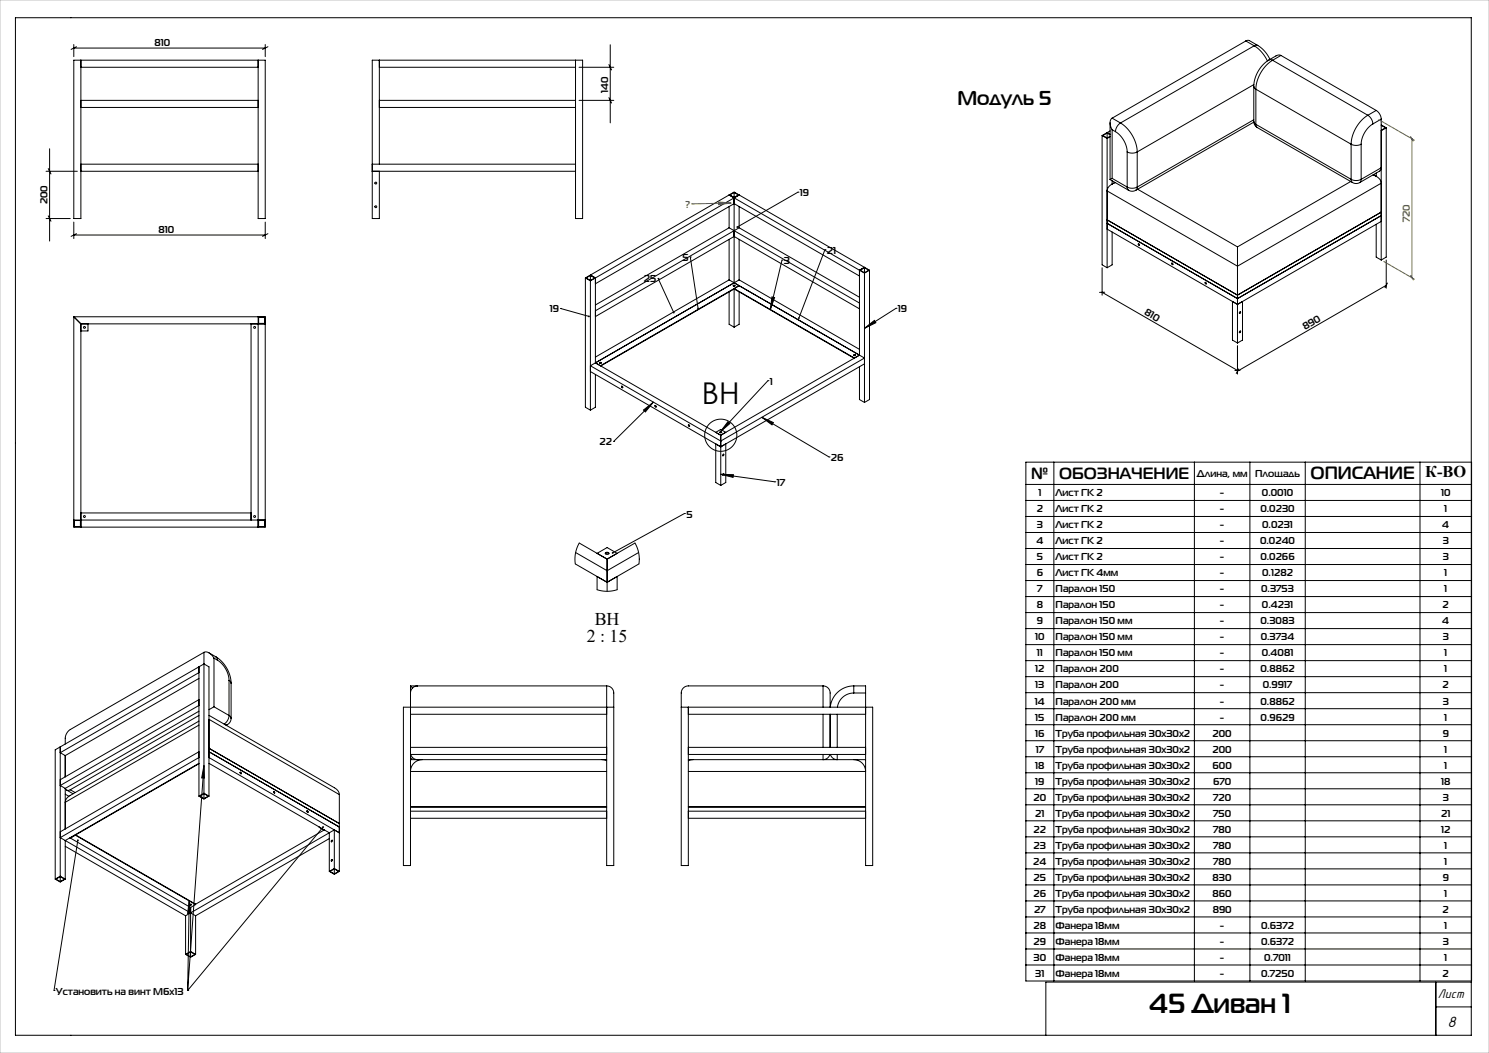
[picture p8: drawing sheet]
<svg xmlns="http://www.w3.org/2000/svg" width="420mm" height="297mm" viewBox="0 0 420 297" stroke-linecap="round" stroke-linejoin="round" font-family="sans-serif">
<g fill="none" stroke="#000" stroke-width=".28">
<path d="M4.4 5h410.6v287h-410.6zM20.8 12.6v3.4M20.8 13.6h54M21.6 13.2l-1.5 .7M22.8 17v44.6h-2v-44.6h54v44.6h-2v-44.6M22.8 19h50M74.8 12.6v3.4M75.6 13.2l-1.5 .7M107 19h55.3M107 17v29.3M162.3 17v44.6h2v-44.6h-59.3v44.6h2v-13.3M163.3 19h9.8"/>
<path d="M171.7 18.2l.8 1.5M172.1 12.6v22.1M351.4 11.6l.9-.2 2.5 1.4M351.4 11.6l2.4 1.3M351.4 11.6l-37.7 21.7M353.8 12.9a10.1 10.1 0 0 1 3.7 4.3M353.8 12.9l-37.7 21.8M354.8 12.8l-1 .1M354.8 12.8l1.9 1.6 1.5 2.3M358 16.9l1 .1M358 16.9a9.3 9.3 0 0 0-4.3 7.4M359 17a10.4 10.4 0 0 0-4.8 8.2"/>
<path d="M359 17l26.8 15.5M361.3 15.6h-1.1l-2.2 1.3M361.3 15.6l-2.3 1.4M361.3 15.6l26.9 15.6M22.8 30.3h50M22.8 28.3h50M107 30.3h55.3M107 28.3h55.3M163.3 28.3h9.8M171.7 27.5l.8 1.6M310.9 38.2v36.5l1.4 .8M310.9 38.2l1.4 .8"/>
<path d="M312.3 37.5v1.4M312.3 39v36.5M312.3 37.4l.8 .5M312.3 37.5l-1.2 .7 1.2 .7M312.3 37.5l.8 .5M313.1 34.6v16M313.1 36.9l-2.2 1.3M313.1 38.6l-.8 .4M313.1 38.5l-.8 .4M313.7 33.3a2.45 2.45 0 0 0 0 3.3M313.7 36.6l.9 .5M313.7 36.6v13.7"/>
<path d="M313.7 33.3l2.4 1.4M314.6 37.1a7.3 7.3 0 0 1 3.3 5.8M316.1 34.7a10.4 10.4 0 0 1 4.7 8.2M316.1 34.7l-1 1-.5 1.4M353.7 34.3a2 2 0 0 0 1 1.7M353.7 24.3l.5 .9M353.7 34.3l.5 .8M353.7 24.3v10M353.7 33.8l-32.9 19M353.7 34.4l-33.3 19.3M353.7 23.9l-32.9 19M354.2 35.1l.5 .9"/>
<path d="M354.2 25.2l26.9 15.5M354.2 25.2v9.9M354.2 35.1l26.9 15.5M354.7 36l26.8 15.5M385.8 32.5a10.4 10.4 0 0 0-4.7 8.2M385.8 32.5l1 1.1 .4 1.4M387.2 35a7.3 7.3 0 0 0-3.3 5.7M388.2 31.2l1 1 .4 1.4M388.2 31.2l-2.4 1.3M389.6 33.6l-2.4 1.4M389.6 33.6v39.7M389.6 35.3l1.2 .7-1.2 .8"/>
<path d="M389.6 35.2l1.4 .8M391 36v36.5l-1.4 .8M391 36l-1.4 .9M13 48.3h8.8M13.6 47.5l.8 1.6M14 42v26M22.8 48.3h50M22.8 46.3h50M105 48.3h57.3M105 46.3h57.3M205.7 55l-39.2 22.6M205.7 55l38.1 22"/>
<path d="M205.7 55l1.4-.8 38.2 22M205.7 58.3v5.9M207.1 54.3v1.4M207.1 55.8v24M207.1 55.8l-39.2 22.6M207.1 54.3l-1.3 .7 1.3 .7M207.1 54.3l1.2 .7-1.2 .7M208.5 55l-1.4 .8M208.5 58.3v5.9M225.1 54.2h.1M225.1 54.2l-17.1 9.8M313.1 50.6l5.3 3.1"/>
<path d="M313.7 50.3l-.6 .3M313.7 50.3l4.2 2.5M313.7 51v.9M314.5 51.4l-.8 .5M314.6 51.5l-1.7 1-.6 1.3 36.8 21.3M317.9 42.9l1.5 .3 1.4-.3M317.9 52.8l1.5 .3 1.4-.3M317.9 52.8l.5 .9M317.9 42.9v9.9M318.4 53.7a2 2 0 0 0 2 0M320.8 52.8l-.4 .9M320.8 42.9v9.9"/>
<path d="M320.9 53.4l28.2 16.2M381 51.2l-31.9 18.4M381.1 40.7l1.4 .3 1.4-.3M381.1 50.6l1.4 .3 1.4-.3M381.1 50.6l.4 .9M381.1 40.7v9.9M381.5 51.5a2 2 0 0 0 2 0M383.9 50.6l5.7-3.3-.4 .9-5.7 3.3M383.9 50.6l-.4 .9M383.9 40.7v9.9M387.3 49.3l1.7 1.1 .6 1.3-40.5 23.4M388.2 48.8v.9l-.8-.4"/>
<path d="M389.6 59.8l-40.5 23.4-36.8-21.2M13 61.6h6.8M13.6 60.9l.8 1.5M20.8 62.6v4.7M20.8 66.3h54M21.6 65.9l-1.5 .8M74.8 62.6v4.7M75.6 65.9l-1.5 .8M165.1 78.4v36.5l1.4 .8M165.1 78.4l1.4 .8M166.5 77.6l1.4 .8M166.5 77.7v1.4"/>
<path d="M166.5 79.2v36.5M166.5 77.7l-1.2 .7 1.2 .7M166.5 77.7l1.3 .7-1.3 .7M166.5 77.6l-1.4 .8M167.9 78.4v23.9M167.9 78.4l-1.4 .8M185.6 78.5h.1M185.6 78.5l4.4 9.6M194.7 72.5h.1M194.7 72.5l2.2 14.5M205.7 78.9l38.1 22.1-40.5 23.4-36.8-21.2 1.4-.9M205.7 64.2l-37.8 21.8"/>
<path d="M205.7 64.2l1.4 .9M205.7 78.9l-37.8 21.8M205.7 67.5v11.4M207.1 65.1l-39.2 22.6M207.1 65.1l35.3 20.4M208.5 78.9l-40.6 23.4M208.5 67.5v11.4M208.5 78.9l33.9 19.6M208.5 64.2l33.9 19.6M208.5 64.2l-1.4 .9M220.6 73.4h.1M220.6 73.4l-3.3 13.9"/>
<path d="M232.7 70.4h.1M232.7 70.4l-7.4 19.3M242.4 77.9l-35.3-20.5-39.2 22.6M243.8 75.5l1.3 .7-1.3 .7M243.8 75.5v1.4M243.8 77v36.5M243.8 75.4l-1.4 .8v24l-39.1 22.6M243.8 75.5l-1.2 .7 1.2 .7M245.3 76.2v36.5l-1.5 .8M245.3 76.2l-1.5 .8M310.9 75.5v7.8M312.3 64.6l36.8 21.3"/>
<path d="M313.7 65.4v9.3l-1.4 .8M321.2 68.7l.2 .5M330.6 74.2l.2 .4M340 79.6l.3 .5M349.1 69.6v5.5M349.1 75.1v21.6M388.2 63.3v9.2l1.4 .8M389.6 60.8l-40.5 23.4-36.8-21.2M389.6 62.5l-40.5 23.4M391 73.3v8M391.4 79.8l-.7 1.3M20.8 89.3h54v59.4h-54z"/>
<path d="M20.8 89.3l2 2M22.8 91.3v57.4M22.8 91.3h52M24.8 91.3v2h-2M70.8 91.3v55.4M72.8 89.3v59.4M72.9 89.5h1.8v1.7h-1.8zM158.1 87h.1M158.1 87l8 2.2M205.7 82.3v9.2l1.4 .8M206.8 80.6h.5M207.1 80.5v.2"/>
<path d="M207.1 92.3v-10.9l33.9 19.6M208.5 80.6l-39.1 22.6M208.5 82.3v9.2l-1.4 .8M217.7 83.7l.8 .2-1.2 3.4zM242.4 87.1l-35.3-20.4-39.2 22.6M243.8 92.6l2.8-2.2 .5 .6zM252.7 87h.1M252.7 87l-8.9 5.6M310.9 82.4l38.2 22.1M311.6 82.4l-1.5 .1M349.1 97.6v7.9M349.1 85.9l1.4-.9v10.9l-1.4 .8"/>
<path d="M349.1 85.9l-1.5-.9v10.9l1.5 .8M349.8 87.9l-.2 .5M349.8 93.4l-.2 .4M391 80.5l-41.9 24.2M166.5 104.8l36.8 21.2M167.9 102.3l35.4 20.5M167.9 105.6v9.3l-1.4 .8M169.1 102.4h.5M175.4 108.9l.3 .4M181.5 115.7l2.8-2.3-2.3 2.8zM184.3 113.4l-11.2 11.1M184.8 114.4l.3 .4"/>
<path d="M194.3 119.8l.2 .4M205.3 118.9l.6 .6-2.7 2.3zM214.9 117.7l3.2 1.5-.3 .6zM214.9 117.7l18.9 11.2M216.6 107.4h.1M216.6 107.4l-13.4 14.4M240.9 101l-33.8-19.5-37.6 21.7M241.2 100.2h-.4M241.2 100.2h.1M242.4 103.4v9.3l1.4 .8M243.8 102.6l-40.5 23.4M349.4 104.1l-.7 1.2"/>
<path d="M349.8 104.5h-1.5M173.1 124.5h.1M201.9 125.2v10.9l1.4 .8M201.9 121.9l1.4-.8 1.4 .8-1.4 .9M203.1 122h.5M203.3 133.8l3.6 .1-.1 .7zM203.3 126l1.4-.8v10.9l-1.4 .8M203.3 122.8v14.1M203.3 133.8l15.2 2.1M204.1 128.1l-.3 .4M204.1 133.5l-.3 .5M218.5 135.9h.1"/>
<path d="M233.8 128.9h.1M289.4 130.4h125.7v146.3h-125.7zM289.4 136.6h125.7M297.3 130.4v146.3M336.9 130.4v146.3M352.6 130.4v146.3M368.2 130.4v146.3M400.5 130.4v146.3M20.8 146.7h54M20.9 146.8h1.8v1.7h-1.8zM22.8 144.7h48M72.9 146.8h1.8v1.7h-1.8z"/>
<path d="M162.4 155.8l8.8 5.2 8.9-5.2M163.4 153.2l7.8 4.5 7.9-4.5 1.1 2.8v3.1l-9 5.1-8.9-5.1v-3.1zM168.4 156.1l2.8-1.7 2.9 1.7M170.7 156.2l.6-.2 .4 .2M170.8 155.9h.1a.42 .42 0 0 1 .6-.2 .42 .42 0 0 1 .1 .6 .48 .48 0 0 1-.6 .1 .48 .48 0 0 1-.2-.5zM171.2 157.7v9.1M193.1 144.8h.1M193.1 144.8l-20.3 11.2M289.4 141.2h125.7M289.4 145.7h125.7M289.4 150.2h125.7M289.4 154.7h125.7"/>
<path d="M289.4 159.2h125.7M168.4 162.6v3.7l2.8 .5 2.9-.5v-3.7M289.4 163.7h125.7M289.4 168.3h125.7M289.4 172.8h125.7M289.4 177.3h125.7M56.1 188.1l1.4-.8 1.4 .8v36.5M56.1 199l-39.1 22.6 1.5 .8M56.1 197.3l-39.1 22.6M56.1 188.1v36.5M56.1 189.7l-39.1 22.6 1.4 .8M56.1 191.3l-37.7 21.8"/>
<path d="M56.1 188.1l-40.5 23.4v36.5M57.5 184a2.45 2.45 0 0 1 2.9 1.6M57.5 184l-37.8 21.9-.8 .7-.4 .8-.1 2.5M57.5 184v39.7M58.9 184.1l2 1.2M60.4 199.3l-1.5 .9M60.4 199.3l4.2 2.5M60.4 185.6v13.7M60.4 185.6l.9 .6M60.9 185.3a9.3 9.3 0 0 1 4.3 7.4M60.9 185.3l.4 .9M61.3 186.2a7.3 7.3 0 0 1 3.3 5.7"/>
<path d="M64.6 191.9l.6 .8M64.6 191.9v9.9M65.2 192.7v9.9M115.8 193.5l.6 .5M115.8 193.5h55.3M115.8 193.5v50.6h-2v-44.6h59.3M117.8 193.5l-.9 .2-.5 .3-.4 .6-.2 .9M171.1 193.5a2 2 0 0 1 2 2v48.6h-2zM232.2 193.5a2 2 0 0 1 2 2v4a6.7 6.7 0 0 1 6.6-6M232.2 193.5h-38l-.9 .2-.7 .5-.4 1.3v48.6h2v-44.6M232.2 193.5v6M240.8 193.5v2"/>
<path d="M240.8 193.5h3.4v2M240.8 195.5a4.7 4.7 0 0 0-4.6 4M240.8 195.5h3.4M244.2 195.5v48.6h2v-44.6h-54M289.4 181.8h125.7M289.4 186.3h125.7M289.4 190.9h125.7M289.4 195.4h125.7M289.4 199.9h125.7M17 210.7v36.4M18.4 213.1v6M56.1 203.4l-36.3 21-1 .8-.4 1.1 37.7-21.8"/>
<path d="M56.1 201.8l-36.3 21M56.1 200.6l-37.7 21.8v11.4M56.1 215.3l-37.7 21.8v10.9M56.1 213.7l-39.1 22.6 38.2 22M56.1 215.4l-36.3 21M56.1 212l-39.1 22.6M57.5 215.9l.2 3.6-.8-.1zM57.5 215.9l-4.6 63.5M58.9 201.8l35.4 20.4 1 .8 .4 1.1M58.9 211.1l36.8 21.2M58.9 212l36.8 21.3M58.9 213.7l36.8 21.2"/>
<path d="M58.9 202.9l36.8 21.2M58.9 215.3l34 19.6M64.2 204.3l-.7 .1M64.2 204.3l-.4 .3M64.6 201.8l-.4 1.4-1 1M64.6 201.8l.6 .8M65.2 202.6a2 2 0 0 1-1 1.7M67.7 217.8l.3 .5M115.8 201.5h55.3M115.8 212.8h55.3M115.8 210.8h55.3M115.9 212.8l.6 1 1.3 .5"/>
<path d="M116.4 213.7l-.6 .6h55.3M119.1 214.3a3.3 3.3 0 0 0-3.3 3.3h55.3M169.8 214.3l1.3 .2M194.2 214.3h50M194.2 201.5h50M194.2 212.8h50M194.2 210.8h50M195.5 214.3l-1.3 .2M232.2 212.8v1.5l1.2-.4 .7-1.1M232.2 201.5v9.3M234.2 201.5v9.3M234.2 212.8l.9 1.2a.62 .62 0 0 0 1.1 .1v-1.3"/>
<path d="M236.2 201.5v9.3M240.8 214.3a3.3 3.3 0 0 1 3.4 3.3h-50M289.4 204.4h125.7M289.4 208.9h125.7M289.4 213.4h125.7M289.4 218h125.7M18.4 238.7l33.9 19.6M18.4 224l1 .6M18.5 222.3l.4 .6 .9-.1M18.8 222.9l1.8 1M19.7 236.3l34.1 19.7M19.8 222.8l1.4 .8"/>
<path d="M21.2 235.5l34 19.6M21.3 235.5l33.9 19.5M22 237l-6.8 42.4M56.1 224.6l1.4 .8 1.4-.8M57.5 223.8l1.3 .8-1.3 .7M57.5 223.7l1.4 .9M57.5 223.8l-1.2 .8 1.2 .7M57.5 223.7l-1.4 .9M57.5 223.8v1.5M77.2 223.3l.2 .4M86.6 228.7l.2 .4M90.1 233.3v.1"/>
<path d="M90.1 233.4l1.5 .7M90.2 233.3l-.1 .1M91.1 233.3l-38.2 46.1M91.4 234.1l-36.2 20.9M92.9 234.9l1.4-.8v10.9M92.9 234.9v10.9M92.9 234.9l-40.6 23.4M92.9 236.5l-37.7 21.8M93.8 237l-.3 .4M95.7 224.1v21.7M115.8 227.6h55.3M115.8 230.8h55.3"/>
<path d="M115.8 228.8h55.3M194.2 227.6h50M194.2 230.8h50M194.2 228.8h50M289.4 222.5h125.7M289.4 227h125.7M289.4 231.5h125.7M289.4 236h125.7M15.6 248l1.4 .8 1.4-.8M17 247.2v1.5M17 247.1l-1.4 .9M17 247.2l1.2 .8-1.2 .7"/>
<path d="M17 247.1l1.4 .9M17 247.2l-1.2 .8 1.2 .7M52.3 258.3v10.9M53.4 254.1l.3 3.6-.8-.1zM53.4 254.1l-.5 25.3M53.5 255.1h.5zM53.8 256v12.4M55.2 255.1l-1.4 .9M55.2 255v.1M55.2 258.3v10.9M92.9 245.8l1.4 .8 1.4-.8M93.8 242.5l-.3 .4"/>
<path d="M94.3 245.1l1.2 .7-1.2 .7M94.3 245.1l-1.2 .7 1.2 .7M94.3 245l-1.4 .8M94.3 245l1.4 .8M94.3 245.1v1.4M289.4 240.6h125.7M289.4 245.1h125.7M289.4 249.6h125.7M289.4 254.1h125.7M289.4 258.6h125.7M15.2 279.4h.1M52.3 269.2l1.5 .8 1.4-.8"/>
<path d="M52.9 279.4h.1M53.8 268.4l-1.5 .8M53.8 268.5l1.2 .7-1.2 .7M53.8 268.5v1.4M53.8 268.5l-1.3 .7 1.3 .7M53.8 268.4l1.4 .8M289.4 263.1h125.7M289.4 267.7h125.7M289.4 272.2h125.7M405 277v15M415 277h-120v15M405 284h10"/>
<circle cx="106" cy="51.6" r=".27"/>
<circle cx="106" cy="58.3" r=".27"/>
<circle cx="321.2" cy="69" r=".23"/>
<circle cx="330.6" cy="74.5" r=".23"/>
<circle cx="340.1" cy="79.9" r=".23"/>
<circle cx="23.8" cy="92.3" r=".27"/>
<circle cx="71.8" cy="92.3" r=".27"/>
<circle cx="207.1" cy="80.5" r=".23"/>
<circle cx="349.7" cy="88.1" r=".23"/>
<circle cx="349.7" cy="93.6" r=".23"/>
<circle cx="169.4" cy="102.3" r=".23"/>
<circle cx="175.5" cy="109.2" r=".23"/>
<circle cx="184.9" cy="114.6" r=".23"/>
<circle cx="241" cy="100.1" r=".23"/>
<circle cx="194.3" cy="120.1" r=".23"/>
<circle cx="203.3" cy="122.8" r="4.5"/>
<circle cx="203.3" cy="121.9" r=".23"/>
<circle cx="204" cy="133.7" r=".23"/>
<circle cx="204" cy="128.3" r=".23"/>
<circle cx="23.8" cy="145.7" r=".27"/>
<circle cx="71.8" cy="145.7" r=".27"/>
<circle cx="67.9" cy="218.1" r=".23"/>
<circle cx="77.3" cy="223.5" r=".23"/>
<circle cx="86.7" cy="229" r=".23"/>
<circle cx="93.6" cy="237.3" r=".23"/>
<circle cx="53.8" cy="255.2" r=".23"/>
<circle cx="93.6" cy="242.7" r=".23"/>
</g>
<path d="M388.9 33.7l10.1 5.9M397.9 38.5l.7 1.3M398.3 39.1v39.2M195.2 57.5h.1M202.7 57l3.5 .3-3.5 .4zM206.2 57.3l-11 .2M390.3 73.7l8.7 5M397.9 77.7l.7 1.3" fill="none" stroke="#808000" stroke-width=".28"/>
<path d="M0 0h420v297h-420z" fill="none" stroke="#c0c0c0" stroke-width=".28"/>
<path d="M57.5 215.9l.2 3.6-.8-.1zM21.8 236.8a.25 .25 0 0 0 0 .4 .25 .25 0 0 0 .4-.1 .25 .25 0 0 0-.2-.3v.2v-.2zM91 233.1a.25 .25 0 0 0 0 .3 .25 .25 0 0 0 .3 0 .25 .25 0 0 0 0-.3l-.2 .2 .2-.2zM53.4 254.1l.3 3.6-.8-.1zM181.5 115.7l2.8-2.3-2.3 2.8zM214.9 117.7l3.2 1.5-.3 .6zM225.2 89.5l-.1 .4 .2-.2-.1 .3 .3-.1v-.3zM217.7 83.7l.8 .2-1.2 3.4zM196.7 86.8v.4l.3 .1-.1-.3 .2 .2v-.3zM189.9 88v.3l.2 .1-.1-.3 .2 .2v-.3zM166 89.1l-.1 .3h.4l-.2-.2 .3 .1-.1-.2zM243.8 92.6l2.8-2.2 .5 .6zM207.8 63.8l-.1 .4 .3-.2-.3 .2a.25 .25 0 0 0 .4 .1 .25 .25 0 0 0 .1-.4 .25 .25 0 0 0-.4-.1zM203.3 133.8l3.6 .1-.1 .7zM205.3 118.9l.6 .6-2.7 2.3zM172.7 155.7l-.1 .4 .2-.1-.2 .1a.25 .25 0 0 0 .3 .1 .25 .25 0 0 0 .1-.4 .25 .25 0 0 0-.3-.1z" fill="#000"/>
<path d="M202.7 57l3.5 .3-3.5 .4z" fill="#808000"/>
<text font-size="8.5" x="198" y="114">BH</text>
<text font-size="7.8" x="324.2" y="285.7">45 Диван 1</text>
<text font-size="5.6" x="270.1" y="29.5">Модуль 5</text>
<g font-size="5">
<text x="369.7" y="135">ОПИСАНИЕ</text>
<text x="167.7" y="176.3">BH</text>
<text x="165.5" y="180.9">2 : 15</text>
</g>
<g font-size="4.6">
<text x="290.9" y="135.1">№</text>
<text x="298.8" y="135.1">ОБОЗНАЧЕНИЕ</text>
<text x="402" y="134.7">К-ВО</text>
</g>
<text font-size="4.4" x="408.3" y="289.8">8</text>
<text font-size="3.7" x="405.6" y="281.4">Лист</text>
<g font-size="2.8">
<text x="43.6" y="13">810</text>
<text x="171.6" y="26.3" transform="rotate(-90 171.6 26.3)">140</text>
<text x="13.4" y="57.7" transform="rotate(-90 13.4 57.7)">200</text>
<text x="225.6" y="55.3">19</text>
<text x="44.7" y="65.7">810</text>
<text x="233.2" y="71.5">21</text>
<text x="192.5" y="73.6">5</text>
<text x="221.1" y="74.5">3</text>
<text x="181.6" y="79.6">25</text>
<text x="155" y="88.1">19</text>
<text x="253.3" y="88.1">19</text>
<text x="322.6" y="88.6" transform="rotate(30 322.6 88.6)">810</text>
<text x="368.1" y="93.1" transform="rotate(-30 368.1 93.1)">890</text>
<text x="217.1" y="108.5">1</text>
<text x="169.1" y="125.6">22</text>
<text x="234.4" y="130">26</text>
<text x="219.1" y="137">17</text>
<text x="337.6" y="134.6">Длина, мм</text>
<text x="354.1" y="134.6">Площадь</text>
<text x="292.9" y="140">1</text>
<text x="297.8" y="140">Лист ГК 2</text>
<text x="344.1" y="140">-</text>
<text x="356" y="140">0.0010</text>
<text x="406.5" y="140">10</text>
<text x="193.6" y="146">5</text>
<text x="292.4" y="144.5">2</text>
<text x="292.4" y="149">3</text>
<text x="297.8" y="144.5">Лист ГК 2</text>
<text x="297.8" y="149">Лист ГК 2</text>
<text x="344.1" y="144.5">-</text>
<text x="344.1" y="149">-</text>
<text x="355.5" y="144.5">0.0230</text>
<text x="356" y="149">0.0231</text>
<text x="406.8" y="149">4</text>
<text x="407.4" y="144.5">1</text>
<text x="292.3" y="153.5">4</text>
<text x="297.8" y="153.5">Лист ГК 2</text>
<text x="344.1" y="153.5">-</text>
<text x="355.4" y="153.5">0.0240</text>
<text x="406.9" y="153.5">3</text>
<text x="292.4" y="158">5</text>
<text x="297.8" y="158">Лист ГК 2</text>
<text x="344.1" y="158">-</text>
<text x="355.5" y="158">0.0266</text>
<text x="406.9" y="158">3</text>
<text x="292.4" y="162.6">6</text>
<text x="292.6" y="167.1">7</text>
<text x="297.8" y="162.6">Лист ГК 4мм</text>
<text x="297.8" y="167.1">Паралон 150</text>
<text x="344.1" y="162.6">-</text>
<text x="344.1" y="167.1">-</text>
<text x="355.7" y="167.1">0.3753</text>
<text x="356" y="162.6">0.1282</text>
<text x="407.4" y="162.6">1</text>
<text x="407.4" y="167.1">1</text>
<text x="292.4" y="171.6">8</text>
<text x="297.8" y="171.6">Паралон 150</text>
<text x="344.1" y="171.6">-</text>
<text x="356" y="171.6">0.4231</text>
<text x="406.9" y="171.6">2</text>
<text x="292.4" y="176.1">9</text>
<text x="297.8" y="176.1">Паралон 150 мм</text>
<text x="344.1" y="176.1">-</text>
<text x="355.6" y="176.1">0.3083</text>
<text x="406.8" y="176.1">4</text>
<text x="292" y="180.6">10</text>
<text x="292.5" y="185.2">11</text>
<text x="297.8" y="180.6">Паралон 150 мм</text>
<text x="297.8" y="185.2">Паралон 150 мм</text>
<text x="344.1" y="180.6">-</text>
<text x="344.1" y="185.2">-</text>
<text x="355.6" y="180.6">0.3734</text>
<text x="355.9" y="185.2">0.4081</text>
<text x="406.9" y="180.6">3</text>
<text x="407.4" y="185.2">1</text>
<text x="292" y="189.7">12</text>
<text x="297.8" y="189.7">Паралон 200</text>
<text x="344.1" y="189.7">-</text>
<text x="355.5" y="189.7">0.8862</text>
<text x="407.4" y="189.7">1</text>
<text x="292" y="194.2">13</text>
<text x="297.8" y="194.2">Паралон 200</text>
<text x="344.1" y="194.2">-</text>
<text x="356.2" y="194.2">0.9917</text>
<text x="406.9" y="194.2">2</text>
<text x="291.9" y="198.7">14</text>
<text x="292" y="203.2">15</text>
<text x="297.8" y="198.7">Паралон 200 мм</text>
<text x="297.8" y="203.2">Паралон 200 мм</text>
<text x="344.1" y="198.7">-</text>
<text x="344.1" y="203.2">-</text>
<text x="355.5" y="198.7">0.8862</text>
<text x="355.6" y="203.2">0.9629</text>
<text x="406.9" y="198.7">3</text>
<text x="407.4" y="203.2">1</text>
<text x="292" y="207.7">16</text>
<text x="297.8" y="207.7">Труба профильная 30х30х2</text>
<text x="342" y="207.7">200</text>
<text x="406.9" y="207.7">9</text>
<text x="292.1" y="212.3">17</text>
<text x="297.8" y="212.3">Труба профильная 30х30х2</text>
<text x="342" y="212.3">200</text>
<text x="407.4" y="212.3">1</text>
<text x="292" y="216.8">18</text>
<text x="292" y="221.3">19</text>
<text x="297.8" y="216.8">Труба профильная 30х30х2</text>
<text x="297.8" y="221.3">Труба профильная 30х30х2</text>
<text x="342" y="216.8">600</text>
<text x="342.2" y="221.3">670</text>
<text x="406.5" y="221.3">18</text>
<text x="407.4" y="216.8">1</text>
<text x="291.5" y="225.8">20</text>
<text x="297.8" y="225.8">Труба профильная 30х30х2</text>
<text x="342.2" y="225.8">720</text>
<text x="406.9" y="225.8">3</text>
<text x="292" y="230.3">21</text>
<text x="297.8" y="230.3">Труба профильная 30х30х2</text>
<text x="342.2" y="230.3">750</text>
<text x="406.5" y="230.3">21</text>
<text x="291.5" y="234.9">22</text>
<text x="291.6" y="239.4">23</text>
<text x="297.8" y="234.9">Труба профильная 30х30х2</text>
<text x="297.8" y="239.4">Труба профильная 30х30х2</text>
<text x="342.2" y="234.9">780</text>
<text x="342.2" y="239.4">780</text>
<text x="406.5" y="234.9">12</text>
<text x="407.4" y="239.4">1</text>
<text x="291.5" y="243.9">24</text>
<text x="297.8" y="243.9">Труба профильная 30х30х2</text>
<text x="342.2" y="243.9">780</text>
<text x="407.4" y="243.9">1</text>
<text x="291.6" y="248.4">25</text>
<text x="297.8" y="248.4">Труба профильная 30х30х2</text>
<text x="342.1" y="248.4">830</text>
<text x="406.9" y="248.4">9</text>
<text x="291.5" y="252.9">26</text>
<text x="291.7" y="257.4">27</text>
<text x="297.8" y="252.9">Труба профильная 30х30х2</text>
<text x="297.8" y="257.4">Труба профильная 30х30х2</text>
<text x="342" y="252.9">860</text>
<text x="342.1" y="257.4">890</text>
<text x="406.9" y="257.4">2</text>
<text x="407.4" y="252.9">1</text>
<text x="291.5" y="262">28</text>
<text x="297.8" y="262">Фанера 18мм</text>
<text x="344.1" y="262">-</text>
<text x="355.7" y="262">0.6372</text>
<text x="407.4" y="262">1</text>
<text x="291.6" y="266.5">29</text>
<text x="297.8" y="266.5">Фанера 18мм</text>
<text x="344.1" y="266.5">-</text>
<text x="355.7" y="266.5">0.6372</text>
<text x="406.9" y="266.5">3</text>
<text x="291.5" y="271">30</text>
<text x="292" y="275.5">31</text>
<text x="297.8" y="271">Фанера 18мм</text>
<text x="297.8" y="275.5">Фанера 18мм</text>
<text x="344.1" y="271">-</text>
<text x="344.1" y="275.5">-</text>
<text x="355.7" y="275.5">0.7250</text>
<text x="356.6" y="271">0.7011</text>
<text x="406.9" y="275.5">2</text>
<text x="407.4" y="271">1</text>
<text x="15.8" y="280.5">Установить на винт М6х13</text>
</g>
<g font-size="2.8" fill="#808000">
<text x="193.3" y="58.6">?</text>
<text x="397.7" y="62.7" transform="rotate(-90 397.7 62.7)">720</text>
</g>
</svg>
